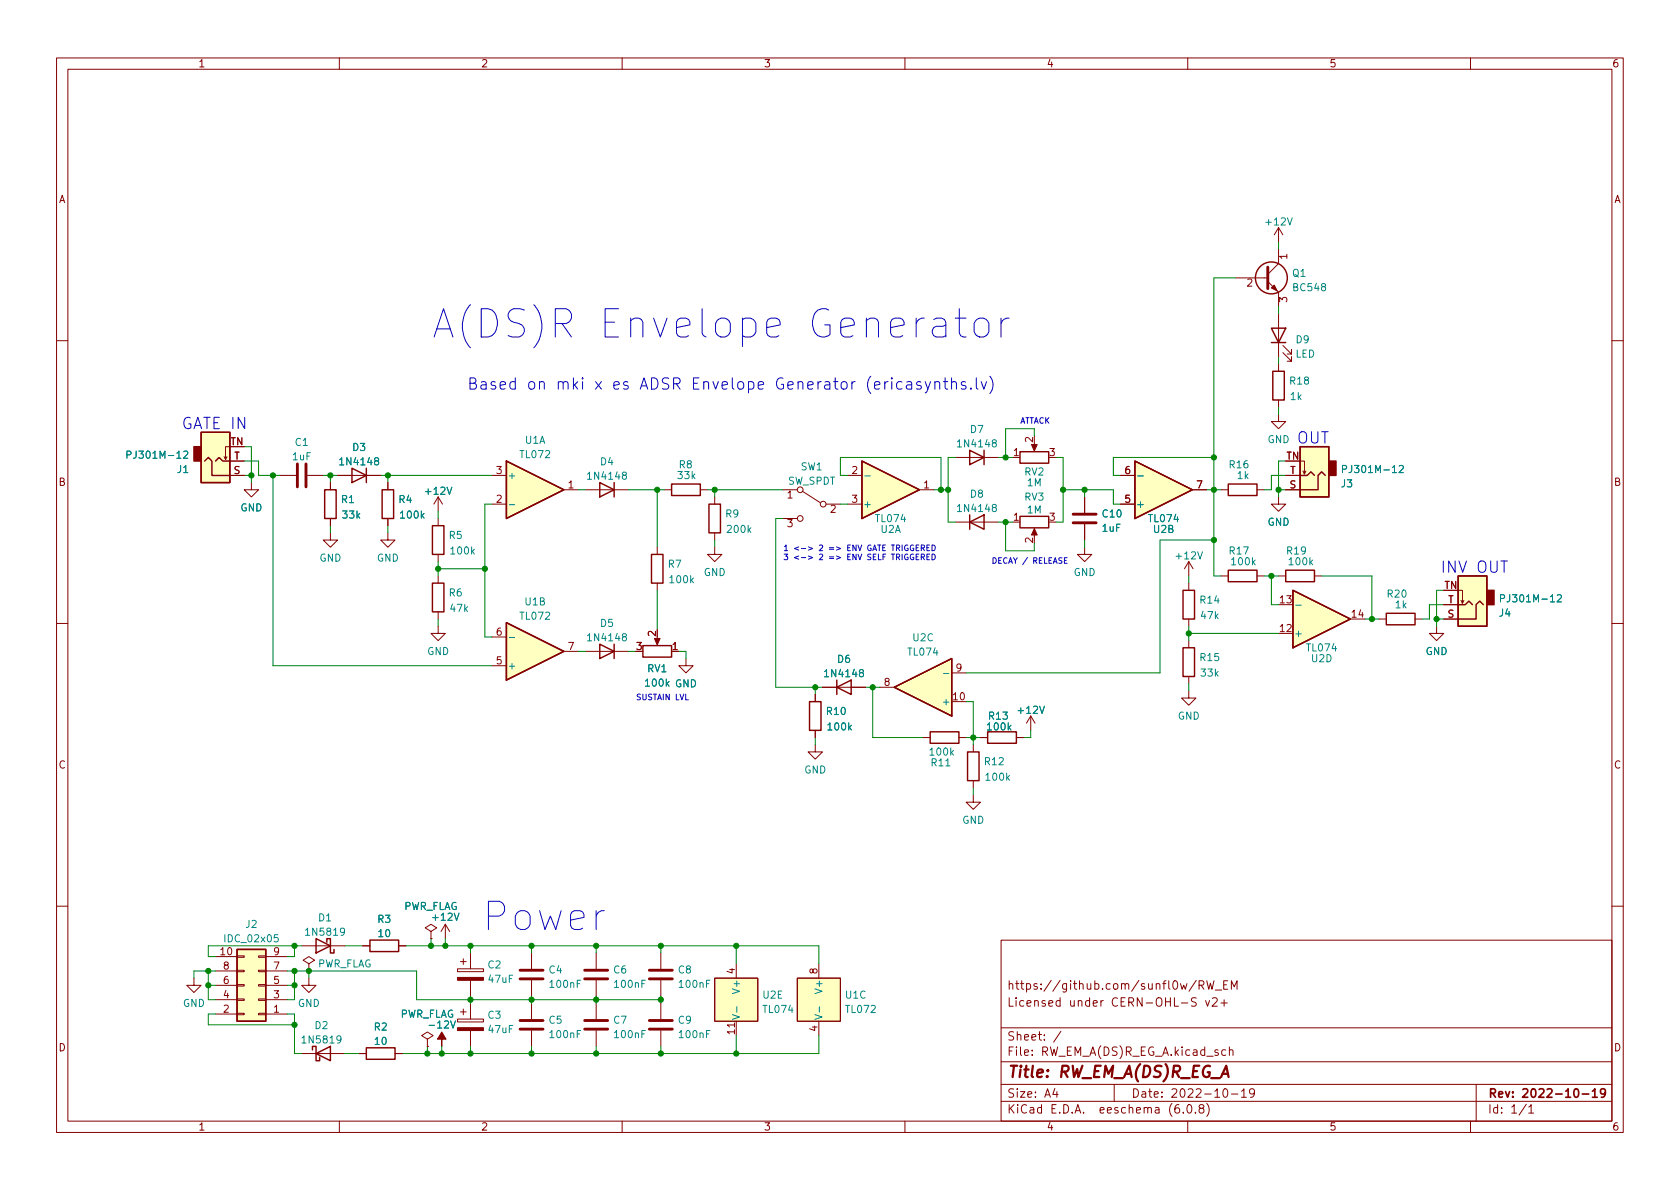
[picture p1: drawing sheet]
<svg xmlns="http://www.w3.org/2000/svg" width="297mm" height="210mm" viewBox="0 0 297 210" stroke-linecap="round" stroke-linejoin="round" font-family="sans-serif">
<g fill="none" stroke="#840000" stroke-width=".18">
<path d="M10 10.2h277v190.1h-277zM12 12.2h273v186.1h-273zM60 10.2v2M110 10.2v2M160 10.2v2M210 10.2v2M260 10.2v2M218.4 49.1h5.8M224.2 49.8l1.9 1.9v2.5M226.1 44.1v2.5l-1.9 1.9M226.1 40.3v2.5M226.1 55.5v7.6"/>
<path d="M226.1 40.3l-.8 1.2M226.1 40.3l.7 1.2M10 60.2h2M40.6 79h-.7v2.3l-.3-.5M182.9 78.4v1M226.1 73.3v1.2h1.2l-1.2 1.3-1.3-1.3h1.3M226.1 64.4v1.3M226.1 70.7v1.3M226.8 62.4l1.5 1.5v-.8v.8h-.7M226.8 61.1l1.5 1.5v-.8v.8h-.7M285 60.2h2M40.1 80.8l-.2 .5"/>
<path d="M40.6 84.1h2.6M40.6 81.5h2.6M44.4 85.3v1.3h1.3l-1.3 1.3-1.2-1.3h1.2M49.5 84.1h2.8M54.4 84.1h2.7M58.4 94.2v1.3h1.3l-1.3 1.3-1.3-1.3h1.3M58.4 85.3v1.3M58.4 91.7v1.3M59.7 84.1h7.6M68.6 94.2v1.3h1.2l-1.2 1.3-1.3-1.3h1.3M68.6 85.3v1.3M68.6 91.7v1.3"/>
<path d="M77.5 87.9v2.5M77.5 91.7v1.3M77.5 98v1.3M77.5 87.9l-.8 1.2M77.5 87.9l.7 1.2M87 84.1h2.5M87 89.1h2.5M99.7 86.6h2.5M103.5 86.6h7.6M116.2 96.8v1.2M117.5 86.6h1.2M123.8 86.6h1.3"/>
<path d="M126.4 96.8v1.2h1.2l-1.2 1.3-1.3-1.3h1.3M126.4 87.9v1.2M126.4 94.2v1.3M138.4 86.6h2.6M138.4 91.7h2.6M141.9 86.9l3.1 2M146 89.1h2.6M149.9 84.1h2.5M149.9 89.1h2.5M162.6 86.6h2.5M168.9 80.9h7.6M168.9 92.3h7.6"/>
<path d="M182.9 93.8v1.1M191.8 96.8v1.2h1.2l-1.2 1.3-1.3-1.3h1.3M191.8 87.9v2.8M191.8 92.7v2.8M198.1 84.1h2.6M198.1 89.1h2.6M210.2 99.3v2.5M210.2 99.3l-.8 1.3M210.2 99.3l.7 1.3M210.8 86.6h2.6M215.9 86.6h1.3M222.2 86.6h1.3"/>
<path d="M226.1 87.9v1.2h-1.3l1.3 1.3 1.2-1.3h-1.2M227.3 84.1h2.6M227.3 86.6h2.6M229.9 81.5h.7v2.3l.3-.5M230.4 83.3l.2 .5M10 110.2h2M77.5 110.7v1.3h1.2l-1.2 1.3-1.3-1.3h1.3M77.5 101.8v1.3M77.5 108.2v1.3M87 117.7h2.5M87 112.6h2.5M99.7 115.2h2.5"/>
<path d="M103.5 115.2h7.6M116.2 103.1v1.3M116.2 112.6v1.1M121.3 116.5v1.2h1.3l-1.3 1.3-1.3-1.3h1.3M168.3 119h2.5M210.2 103.1v1.3M210.2 109.5v1.2M210.2 113.3v1.2M210.2 119.6v1.3M215.9 101.8h1.3M222.2 101.8h1.3M226.1 101.8h1.2"/>
<path d="M232.4 101.8h1.3M243.8 109.5h1.3M250.2 109.5h1.3M254 110.7v1.3h-1.3l1.3 1.3 1.3-1.3h-1.3M255.3 109.5h2.5M255.3 106.9h2.5M257.8 104.4h.8v2.3l.2-.5M258.3 106.2l.3 .5M285 110.2h2M144.1 131.7v1.3h1.3l-1.3 1.2-1.2-1.2h1.2M144.1 122.8v1.3M144.1 129.2v1.2"/>
<path d="M145.4 121.5h7.6M155.6 121.5h2.5M163.2 130.4h1.3M169.5 130.4h1.3M172.1 131.7v1.3M172.1 138v1.3M173.4 130.4h1.2M179.7 130.4h1.3M182.2 126.6l-.7 1.3M182.2 126.6v2.6M182.2 126.6l.8 1.3M210.2 122.2v1.2h1.3l-1.3 1.3-1.3-1.3h1.3"/>
<path d="M172.1 140.6v1.3h1.3l-1.3 1.2-1.3-1.2h1.3M10 160.2h2M34.3 173v1.2h1.3l-1.3 1.3-1.3-1.3h1.3M38.1 179.3h3.8M38.1 169.2h3.8M38.1 176.8h3.8M38.1 174.2h3.8M38.1 171.7h3.8M41.9 169h1.3v.3h-1.3zM41.9 171.6h1.3v.2h-1.3zM41.9 174.1h1.3v.3h-1.3zM41.9 176.7h1.3v.2h-1.3z"/>
<path d="M41.9 179.2h1.3v.2h-1.3zM45.7 169h1.3v.3h-1.3zM45.7 171.6h1.3v.2h-1.3zM45.7 174.1h1.3v.3h-1.3zM45.7 176.7h1.3v.2h-1.3zM45.7 179.2h1.3v.2h-1.3zM47 179.3h3.8M47 169.2h3.8M47 176.8h3.8M47 174.2h3.8M47 171.7h3.8M53.3 167.3h7.7"/>
<path d="M54.6 170.4l1-.6-1-.6-1 .6 1 .6v1.3M54.6 171.7h.1M54.6 173v1.2h1.3l-1.3 1.3-1.3-1.3h1.3M64.1 167.3h1.3M70.5 167.3h1.3M76.2 164.7l1-.6-1-.7-1 .7 1 .6v1.3M76.2 166h.1M78.7 163.4l-.7 1.3M78.7 163.4v2.6M78.7 163.4l.8 1.3M80.9 171.3h4.6v.5h-4.6zM81.4 170h1"/>
<path d="M81.4 178.9h1M81.9 169.5v1.1M81.9 178.4v1M83.2 168.5v2.8M83.2 173.3v2.8M83.2 177.4v2.8M94 168.5v2.8M94 173.3v2.8M94 177.4v2.8M105.4 168.5v2.8M105.4 173.3v2.8M105.4 177.4v2.8"/>
<path d="M116.8 168.5v2.8M116.8 173.3v2.8M116.8 177.4v2.8M126.4 173h7.6v7.6h-7.6zM130.2 170.4v2.6M141 173h7.6v7.6h-7.6zM144.8 170.4v2.6M177 166.3h108v32h-108zM211.5 176.5l-.6-.1-.3 .3 .2 .4 .6 .3v.4l-.2 .1h-.6M211.5 173.4l-1.3 1.9M212 174.2l.7-.1 .2-.2-.1-.3-.2-.2h-.6v1.5M212.4 174.2l.5 .7"/>
<path d="M213.1 176.9l.4 1 .4-1M213.4 173.4l.3 1.5 .3-1 .3 1 .3-1.5M214.4 176.6l.5-.2 .2 .2 .1 .3-.9 1h.9M214.9 175.1h1.1M215.9 177.4h1.1M216.4 174.1h.5M216.4 176.8v1.1M217.1 173.4h-.7v1.5h.7M217.7 174.9v-1.5l.5 1.1 .5-1.1v1.5M285 160.2h2M53.3 186.3h7.7M60 198.3v2"/>
<path d="M63.5 186.3h1.3M69.8 186.3h1.3M75.6 183.8l1-.7-1-.6-1.1 .6 1.1 .7v1.2M75.6 185h.1M80.9 180.2h4.6v.5h-4.6zM83.2 182.2v2.8M94 182.2v2.8M105.4 182.2v2.8M110 198.3v2M116.8 182.2v2.8M130.2 180.6v2.5M144.8 180.6v2.5"/>
<path d="M160 198.3v2M177 194.8h108M177 191.8h108M177 187.8h108M177 181.8h108M186.5 192.5l-.4 1h1M186.9 193v1M187.6 182.4l-1.3 1.9M197 191.8v3M208.4 195.3a.59 .59 0 0 0-.7 .7v.5l.2 .3h.4l.2-.1 .1-.5-.2-.2-.4-.1-.3 .3M209.2 196.7v.1M210 198.3v2"/>
<path d="M210.1 195.4l.1-.1a.81 .81 0 0 1 .6 .7 .81 .81 0 0 1-.3 .8h-.1a.81 .81 0 0 1-.6-.6 .81 .81 0 0 1 .3-.8zM211.4 196.7v.1M212.3 196l-.3-.3 .1-.2 .2-.2 .4 .1 .2 .2-.1 .2-.7 .2-.1 .3 .1 .4 .2 .1h.3l.3-.3v-.2l-.3-.3M213.4 195.1a1.72 1.72 0 0 1 0 2.3M216.4 192.6l.2-.1a.81 .81 0 0 1 .6 .7 .81 .81 0 0 1-.3 .8h-.2a.81 .81 0 0 1-.6-.6 .81 .81 0 0 1 .3-.8zM216.7 185.7l-.4-.1-.3 .3v.4l.1 .3h.6M217.4 185.8l.2-.2 .3 .1 .1 .9M217.4 185.1v1.5M217.7 193.5h1.2M219.5 193l.4-.5v1.5M219.5 194h.9M221.8 193.2l-.3 .3-.4-.1-.2-.2 .2-.6 .4-.1 .2 .2a.99 .99 0 0 1-.3 1.3h-.3"/>
<path d="M260 198.3v2M261 191.8v6.5M269.9 195.3l-1.3 1.9M270.3 195.8l.4-.5v1.5M270.3 196.8h.9"/>
<circle cx="141.5" cy="91.7" r=".51"/>
<circle cx="141.5" cy="86.6" r=".51"/>
<circle cx="145.5" cy="89.1" r=".51"/>
</g>
<path d="M279.8 193.5h1.1M281.6 193l.4-.5v1.5M281.6 194h.8M283.8 193.2l-.2 .3h-.3l-.3-.3 .1-.6 .5-.1 .2 .2a.99 .99 0 0 1-.4 1.3h-.3" fill="none" stroke="#840000" stroke-width=".3"/>
<path d="M215.9 190.5l.9-2 .4 2" fill="none" stroke="#840000" stroke-width=".4"/>
<g fill="none" stroke="#840000" stroke-width=".51">
<path d="M224.2 47.2v3.8M52.6 82v4.1M54.1 82v4.1M189.7 90.9h4.1M189.7 92.5h4.1M91.9 173.1h4.1M91.9 171.6h4.1M103.4 173.1h4M103.4 171.6h4M114.8 173.1h4.1M114.8 171.6h4.1M91.9 182h4.1"/>
<path d="M91.9 180.5h4.1M103.4 182h4M103.4 180.5h4M114.8 182h4.1M114.8 180.5h4.1"/>
</g>
<g fill="none" stroke="#840000" stroke-width=".25">
<path d="M224.8 58h2.5l-1.2 2.6zM35.6 76.4h5v8.9h-5zM171.4 79.6l2.6 1.3-2.6 1.3zM174 79.6v2.6M180.3 79.9h5.1v2h-5.1zM224.8 60.6h2.5M225 65.7h2.1v5h-2.1zM229.9 79h5v8.9h-5zM36.2 81.5l.6-.6 .7 .6v2.6h3.1M38.1 81.5l.6-.6 .7 .6h1.2M57.4 86.6h2v5.1h-2zM62.2 82.8l2.6 1.3-2.6 1.2z"/>
<path d="M64.8 82.8v2.5M67.6 86.6h2v5.1h-2zM76.5 93h2v5h-2zM89.5 81.5l10.2 5.1-10.2 5.1zM106 85.3l2.6 1.3-2.6 1.3zM108.6 85.3v2.6M115.2 98h2v5.1h-2zM118.7 85.6h5.1v2h-5.1zM125.3 89.1h2.1v5.1h-2.1zM152.4 81.5l10.2 5.1-10.2 5.1zM171.4 92.3l2.6-1.2v2.5zM171.4 91.1v2.5"/>
<path d="M180.3 91.3h5.1v2h-5.1zM200.7 81.5l10.1 5.1-10.1 5.1zM217.2 85.6h5v2h-5zM229.9 84.1h1.2l.7-.7 .6 .7M234.3 84.1l-.6-.7-.7 .7v2.5h-3.1M76.5 103.1h2v5.1h-2zM89.5 110.1l10.2 5.1-10.2 5.1zM106 113.9l2.6 1.3-2.6 1.3zM108.6 113.9v2.6M113.7 114.2h5v2h-5zM209.2 114.5h2v5.1h-2zM209.2 104.4h2v5.1h-2z"/>
<path d="M217.2 100.8h5v2.1h-5zM227.3 100.8h5.1v2.1h-5.1zM228.6 104.4l10.2 5.1-10.2 5zM245.1 108.5h5.1v2h-5.1zM257.8 101.8h5.1v8.9h-5.1zM257.8 106.9h1.3l.6-.6 .6 .6M262.3 106.9l-.7-.6-.6 .6v2.6h-3.2M143.1 124.1h2.1v5.1h-2.1zM148 121.5l2.5-1.2v2.5zM148 120.3v2.5M158.1 121.5l10.2-5v10.1zM164.5 129.4h5v2h-5z"/>
<path d="M171.1 133h2v5h-2zM174.6 129.4h5.1v2h-5.1zM41.9 167.9h5.1v12.7h-5.1zM55.9 166l2.5 1.3-2.5 1.2zM57.8 166.6v-.6h.6v2.5h.7v-.6M65.4 166.2h5.1v2.1h-5.1zM55.2 185.7v-.7h.7v2.6h.6v-.7M55.9 186.3l2.5-1.3v2.6zM64.8 185.3h5v2h-5z"/>
<circle cx="224.8" cy="49.1" r="2.82"/>
</g>
<g fill="#ffffc2" stroke="#ffffc2" stroke-width=".18">
<path d="M35.6 76.4h5v8.9h-5z"/>
<path d="M141 173h7.6v7.6h-7.6z"/>
<path d="M126.4 173h7.6v7.6h-7.6z"/>
<path d="M89.5 81.5l10.2 5.1-10.2 5.1z"/>
<path d="M152.4 81.5l10.2 5.1-10.2 5.1z"/>
<path d="M229.9 79h5v8.9h-5z"/>
<path d="M257.8 101.8h5.1v8.9h-5.1z"/>
<path d="M228.6 104.4l10.2 5.1-10.2 5z"/>
<path d="M200.7 81.5l10.1 5.1-10.1 5.1z"/>
<path d="M158.1 121.5l10.2-5v10.1z"/>
<path d="M89.5 110.1l10.2 5.1-10.2 5.1z"/>
<path d="M41.9 167.9h5.1v12.7h-5.1z"/>
</g>
<g fill="#840000" stroke="#840000" stroke-width=".25">
<path d="M34.3 79h1.3v2.5h-1.3z"/>
<path d="M234.9 81.5h1.3v2.6h-1.3z"/>
<path d="M262.9 104.4h1.3v2.5h-1.3z"/>
</g>
<g fill="none" stroke="#008484" stroke-width=".18">
<path d="M32.5 79.9l.5-.1 .2 .3-.8 .9h.8M22.4 80.4h.6l.2-.2-.1-.3-.7-.1v1.2M90 89.2h1M152.9 84.2h1M201.2 84.2h.9M237.4 83l.6-.1 .1-.2-.1-.3-.6-.1v1.3M247.4 82.4l.5-.1 .2 .4-.8 .9h.8M90 112.7h1M166.8 119.1h1M229.1 107h1M265.3 105.8h.6l.1-.2v-.3l-.7-.1v1.2M275.3 105.3l.5-.1 .3 .3-.8 .9h.8"/>
<path d="M129.5 179.4l1.2 .4-1.2 .5M130.3 178v1M144.1 179.4l1.3 .4-1.3 .5M144.9 178v1"/>
</g>
<g fill="#840000" stroke="#840000" stroke-width=".18">
<path d="M78.1 182.5l.8 1.3h-.8v1.2v-1.2h-.8z"/>
<path d="M80.9 172.8h4.6v.5h-4.6z"/>
<path d="M80.9 181.7h4.6v.5h-4.6z"/>
<path d="M115.7 112.9h1l-.5 1.1z"/>
<path d="M182.9 93.5l.5 1.1h-1z"/>
<path d="M182.4 78.6h1l-.5 1.2z"/>
<path d="M224.8 50.9l.5-.5 .5 1z"/>
</g>
<g fill="none" stroke="#0000c2" stroke-width=".18">
<path d="M165.1 56.5l.5-.2h.9l.5 .2 .2 .5v2.6M167.2 57.5l-.4 .2h-1.2a.98 .98 0 0 0-.8 .9 .98 .98 0 0 0 .8 1h1.2l.4-.2M168.9 56.3h1.9M169.6 54.6v4.3l.2 .5 .5 .2h.5M172.5 56.7a1.36 1.36 0 0 1 1.3-.5 1.36 1.36 0 0 1 1 1v1.4a1.36 1.36 0 0 1-1.3 1 1.36 1.36 0 0 1-1.3-1v-1.4zM177 56.3v3.3M178.4 56.3a1.28 1.28 0 0 0-1.4 .9M160.3 67.6l.2-.1 .6 .1 .1 1.2M161.2 68l-.7 .1a.39 .39 0 0 0-.3 .3 .39 .39 0 0 0 .3 .4l.7-.1M162.8 67.6l-.5-.1-.2 .3 .1 .3 .6 .1 .1 .2-.1 .3-.2 .1-.5-.1M163.6 67.5l.5 1.3M164.5 67.5l-.6 1.8-.3 .2"/>
<path d="M165.3 67.7a.5 .5 0 0 1 .9 .1v1M165.3 67.5v1.3M166.8 67.5h.8M167.1 66.8v1.7l.1 .2 .4 .1M168.2 67.7a.5 .5 0 0 1 .9 .1v1M168.2 66.8v2M170.7 67.6l-.5-.1-.2 .3 .1 .3 .6 .1 .1 .2-.1 .3-.2 .1-.5-.1M171.7 68.6l.1 .1-.1 .1-.1-.1 .1-.1v.2M172.6 66.8v1.7l.3 .3M173.5 67.5l.5 1.3 .4-1.3M175 66.5a2.29 2.29 0 0 1 0 3.1M161.5 96.4a.45 .45 0 0 0-.6 .5 .45 .45 0 0 0 .7 .4v-.4h-.2"/>
<path d="M161.5 98a.45 .45 0 0 0-.6 .5 .45 .45 0 0 0 .7 .4v-.3h-.2M162 96.9h.3M162 98.5h.3M162.5 96.4h-.5v1h.5M162.5 98h-.5v1h.5M162.9 96.9h.5v-.4l-.5-.1v1M162.9 98.5h.5v-.4l-.5-.1v1M163.1 96.9l.4 .5M163.1 98.5l.4 .5M163.9 96.9h.3M163.9 98.5h.3M164.4 96.4h-.5v1h.5"/>
<path d="M164.4 98h-.5v1h.5M164.8 96.4a.51 .51 0 0 1 .6 .5 .51 .51 0 0 1-.6 .5zM164.8 98a.51 .51 0 0 1 .6 .5 .51 .51 0 0 1-.6 .5zM188.2 99.1h.3M188.7 98.6h-.5v1h.5"/>
</g>
<g fill="none" stroke="#008400" stroke-width=".18">
<path d="M218.4 49.1h-3.8v52.7h1.3M226.1 42.8v1.3M226.1 54.2v1.3M43.2 79h1.2v6.3M182.9 77.1v-1.3h-5.1v5.1M226.1 63.1v1.3M226.1 72v1.3M43.2 84.1h1.2M43.2 81.5h2.5v2.6h3.8M48.3 84.1v33.6h38.7M57.1 84.1h2.6M58.4 84.1v1.2"/>
<path d="M58.4 93v1.2M67.3 84.1h19.7M68.6 84.1v1.2M68.6 93v1.2M77.5 90.4v1.3M77.5 99.3v2.5M87 89.1h-1.3v23.5h1.3M102.2 86.6h1.3M111.1 86.6h6.4M116.2 86.6v10.2M125.1 86.6h13.3M126.4 86.6v1.3"/>
<path d="M126.4 95.5v1.3M138.4 91.7h-1.2v29.8h8.2M148.6 89.1h1.3M149.9 84.1h-1.3v-3.2h17.8v5.7M165.1 86.6h2.5M168.9 80.9h-1.3v11.4h1.3M176.5 80.9h2.6M176.5 92.3h2.6M177.8 92.3v5.1h5.1v-1.3M186.7 80.9h1.3v11.4h-1.3M188 86.6h8.8v2.5h1.3M191.8 86.6v1.3"/>
<path d="M191.8 95.5v1.3M213.4 86.6h2.5M214.6 80.9h-17.8v3.2h1.3M214.6 95.5h-9.5v23.5h-34.3M226.1 86.6h1.2M227.3 81.5h-1.2v6.4M227.3 84.1h-2.5v2.5h-1.3M77.5 109.5v1.2M77.5 100.6h8.2M102.2 115.2h1.3M111.1 115.2h1.3M116.2 104.4v7"/>
<path d="M120 115.2h1.3v1.3M210.2 101.8v1.3M210.2 110.7v2.6M210.2 112h15.9M223.5 101.8h2.6M224.8 101.8v5.1h1.3M233.7 101.8h8.9v7.7M241.3 109.5h2.5M254 109.5h1.3M255.3 106.9h-2.6v2.6h-1.2M255.3 104.4h-1.3v6.3M144.1 121.5v1.3"/>
<path d="M144.1 130.4v1.3M153 121.5h2.6M154.3 121.5v8.9h8.9M170.8 124.1h1.3v7.6M170.8 130.4h2.6M172.1 139.3v1.3M182.2 129.2v1.2h-1.2M210.2 120.9v1.3M36.8 171.7v5.1h1.3M36.8 174.2h1.3M38.1 171.7h-3.8v1.3M38.1 179.3h-1.3v1.9h15.3"/>
<path d="M50.8 179.3h1.3v7h1.2M50.8 171.7h22.9v5.1h43.1M50.8 174.2h1.3M52.1 167.3v1.9h-1.3M52.1 171.7v5.1h-1.3M53.3 167.3h-16.5v1.9h1.3M54.6 171.7v1.3M61 167.3h3.1M71.8 167.3h73v3.1M76.2 166v1.3M78.7 166v1.3M83.2 167.3v1.2"/>
<path d="M83.2 176.1v1.3M94 167.3v1.2M94 176.1v1.3M105.4 167.3v1.2M105.4 176.1v1.3M116.8 167.3v1.2M116.8 176.1v1.3M130.2 167.3v3.1M61 186.3h2.5M75.6 185v1.3M78.1 185v1.3M83.2 185v1.3"/>
<path d="M94 185v1.3M105.4 185v1.3M116.8 185v1.3M130.2 183.1v3.2M144.8 183.1v3.2h-73.7"/>
</g>
<g fill="#008400" stroke="#008400" stroke-width=".18">
<circle cx="52.1" cy="181.2" r=".46"/>
<circle cx="36.8" cy="171.7" r=".46"/>
<circle cx="36.8" cy="174.2" r=".46"/>
<circle cx="52.1" cy="171.7" r=".46"/>
<circle cx="52.1" cy="174.2" r=".46"/>
<circle cx="52.1" cy="167.3" r=".46"/>
<circle cx="54.6" cy="171.7" r=".46"/>
<circle cx="116.2" cy="86.6" r=".46"/>
<circle cx="126.4" cy="86.6" r=".46"/>
<circle cx="144.1" cy="121.5" r=".46"/>
<circle cx="83.2" cy="186.3" r=".46"/>
<circle cx="83.2" cy="167.3" r=".46"/>
<circle cx="83.2" cy="176.8" r=".46"/>
<circle cx="78.1" cy="186.3" r=".46"/>
<circle cx="75.6" cy="186.3" r=".46"/>
<circle cx="78.7" cy="167.3" r=".46"/>
<circle cx="76.2" cy="167.3" r=".46"/>
<circle cx="94" cy="167.3" r=".46"/>
<circle cx="105.4" cy="167.3" r=".46"/>
<circle cx="94" cy="176.8" r=".46"/>
<circle cx="94" cy="186.3" r=".46"/>
<circle cx="105.4" cy="176.8" r=".46"/>
<circle cx="105.4" cy="186.3" r=".46"/>
<circle cx="116.8" cy="186.3" r=".46"/>
<circle cx="116.8" cy="176.8" r=".46"/>
<circle cx="130.2" cy="167.3" r=".46"/>
<circle cx="130.2" cy="186.3" r=".46"/>
<circle cx="116.8" cy="167.3" r=".46"/>
<circle cx="68.6" cy="84.1" r=".46"/>
<circle cx="58.4" cy="84.1" r=".46"/>
<circle cx="48.3" cy="84.1" r=".46"/>
<circle cx="44.4" cy="84.1" r=".46"/>
<circle cx="85.7" cy="100.6" r=".46"/>
<circle cx="77.5" cy="100.6" r=".46"/>
<circle cx="172.1" cy="130.4" r=".46"/>
<circle cx="177.8" cy="92.3" r=".46"/>
<circle cx="154.3" cy="121.5" r=".46"/>
<circle cx="214.6" cy="95.5" r=".46"/>
<circle cx="214.6" cy="80.9" r=".46"/>
<circle cx="226.1" cy="86.6" r=".46"/>
<circle cx="214.6" cy="86.6" r=".46"/>
<circle cx="242.6" cy="109.5" r=".46"/>
<circle cx="224.8" cy="101.8" r=".46"/>
<circle cx="210.2" cy="112" r=".46"/>
<circle cx="254" cy="109.5" r=".46"/>
<circle cx="191.8" cy="86.6" r=".46"/>
<circle cx="188" cy="86.6" r=".46"/>
<circle cx="167.6" cy="86.6" r=".46"/>
<circle cx="177.8" cy="80.9" r=".46"/>
<circle cx="166.4" cy="86.6" r=".46"/>
</g>
<g font-size="7" fill="#0000c2">
<text x="76.2" y="59.8">A(DS)R Envelope Generator</text>
<text x="85.1" y="164.6">Power</text>
</g>
<g font-size="2.8" fill="#0000c2">
<text x="82.5" y="68.9">Based on mki x es ADSR Envelope Generator (ericasynths.lv)</text>
<text x="32.5" y="75.9">GATE IN</text>
<text x="229.2" y="78.4">OUT</text>
<text x="254.6" y="101.3">INV OUT</text>
</g>
<text font-size="2.8" fill="#840000" x="178" y="190.6">Title: RW_EM_A(DS)R_EG_A</text>
<g font-size="2.1" fill="#840000">
<text x="178" y="178">Licensed under CERN-OHL-S v2+</text>
<text x="178" y="175">https://github.com/sunfl0w/RW_EM</text>
<text x="178" y="184">Sheet: /</text>
<text x="178" y="186.7">File: RW_EM_A(DS)R_EG_A.kicad_sch</text>
<text x="178" y="196.9">KiCad E.D.A. eeschema (6.0.8)</text>
<text x="178" y="194.1">Size: A4</text>
<text x="200" y="194.1">Date: 2022-10-19</text>
<text x="263" y="194.1">Rev: 2022-10-19</text>
<text x="263" y="196.9">Id: 1/1</text>
</g>
<g font-size="1.8" fill="#840000">
<text x="35" y="11.9">1</text>
<text x="85" y="11.9">2</text>
<text x="135" y="11.9">3</text>
<text x="185" y="11.9">4</text>
<text x="235" y="11.9">5</text>
<text x="285" y="11.9">6</text>
<text x="10.3" y="35.9">A</text>
<text x="285.3" y="35.9">A</text>
<text x="227.6" y="45.8" transform="rotate(-90 227.6 45.8)">1</text>
<text x="220.5" y="50.7">2</text>
<text x="227.6" y="53.4" transform="rotate(-90 227.6 53.4)">3</text>
<text x="40.7" y="78.7">TN</text>
<text x="41.3" y="83.8">S</text>
<text x="41.4" y="81.3">T</text>
<text x="87.8" y="83.8">3</text>
<text x="150.6" y="83.8">2</text>
<text x="179.2" y="80.6">1</text>
<text x="182.6" y="78.2" transform="rotate(-90 182.6 78.2)">2</text>
<text x="185.6" y="80.6">3</text>
<text x="198.9" y="83.8">6</text>
<text x="227.4" y="81.3">TN</text>
<text x="228.1" y="83.8">T</text>
<text x="10.3" y="85.9">B</text>
<text x="87.8" y="88.9">2</text>
<text x="100.5" y="86.4">1</text>
<text x="139.2" y="88.1">1</text>
<text x="150.6" y="88.9">3</text>
<text x="163.3" y="86.4">1</text>
<text x="198.9" y="88.9">5</text>
<text x="211.6" y="86.4">7</text>
<text x="228" y="86.4">S</text>
<text x="285.3" y="85.9">B</text>
<text x="139.2" y="93.2">3</text>
<text x="146.8" y="90.7">2</text>
<text x="179.2" y="92.1">1</text>
<text x="182.6" y="96" transform="rotate(-90 182.6 96)">2</text>
<text x="185.6" y="92.1">3</text>
<text x="226.3" y="106.7">13</text>
<text x="255.4" y="104.1">TN</text>
<text x="256" y="106.7">T</text>
<text x="87.8" y="112.4">6</text>
<text x="116" y="112.5" transform="rotate(-90 116 112.5)">2</text>
<text x="226.3" y="111.8">12</text>
<text x="239" y="109.2">14</text>
<text x="256" y="109.2">S</text>
<text x="87.8" y="117.5">5</text>
<text x="100.5" y="114.9">7</text>
<text x="112.5" y="114.9">3</text>
<text x="118.9" y="114.9">1</text>
<text x="169.1" y="118.7">9</text>
<text x="156.4" y="121.3">8</text>
<text x="168.6" y="123.8">10</text>
<text x="10.3" y="135.9">C</text>
<text x="285.3" y="135.9">C</text>
<text x="39" y="168.9">10</text>
<text x="39.5" y="174">6</text>
<text x="39.5" y="171.4">8</text>
<text x="48.4" y="174">5</text>
<text x="48.4" y="171.4">7</text>
<text x="48.4" y="168.9">9</text>
<text x="129.9" y="172.2" transform="rotate(-90 129.9 172.2)">4</text>
<text x="144.5" y="172.2" transform="rotate(-90 144.5 172.2)">8</text>
<text x="39.5" y="179.1">2</text>
<text x="39.5" y="176.5">4</text>
<text x="48.4" y="179.1">1</text>
<text x="48.4" y="176.5">3</text>
<text x="10.3" y="185.9">D</text>
<text x="129.9" y="182.8" transform="rotate(-90 129.9 182.8)">11</text>
<text x="144.5" y="182.4" transform="rotate(-90 144.5 182.4)">4</text>
<text x="285.3" y="185.9">D</text>
<text x="35" y="199.9">1</text>
<text x="85" y="199.9">2</text>
<text x="135" y="199.9">3</text>
<text x="185" y="199.9">4</text>
<text x="235" y="199.9">5</text>
<text x="285" y="199.9">6</text>
</g>
<g font-size="1.8" fill="#008484">
<text x="224" y="39.9">+12V</text>
<text x="228.5" y="48.9">Q1</text>
<text x="228.8" y="51.5">BC548</text>
<text x="229" y="63.2">LED</text>
<text x="229.2" y="60.7">D9</text>
<text x="228.1" y="68">R18</text>
<text x="228.2" y="70.7">1k</text>
<text x="171.6" y="76.6">D7</text>
<text x="23.2" y="81.1">PJ301M-12</text>
<text x="31.4" y="83.6">J1</text>
<text x="51.8" y="81.4">1uF</text>
<text x="52.2" y="78.8">C1</text>
<text x="60.4" y="82.3">1N4148</text>
<text x="62.4" y="79.7">D3</text>
<text x="92.1" y="81">TL072</text>
<text x="92.8" y="78.5">U1A</text>
<text x="106.2" y="82.3">D4</text>
<text x="120.1" y="82.8">R8</text>
<text x="141.6" y="83.2">SW1</text>
<text x="169.6" y="79.1">1N4148</text>
<text x="217.4" y="82.8">R16</text>
<text x="224.1" y="78.4">GND</text>
<text x="238.1" y="83.6">PJ301M-12</text>
<text x="60.4" y="88.9">R1</text>
<text x="70.5" y="88.9">R4</text>
<text x="75.4" y="87.5">+12V</text>
<text x="89.7" y="84.7">+</text>
<text x="104.2" y="84.8">1N4148</text>
<text x="119.9" y="84.7">33k</text>
<text x="139.2" y="85.7">SW_SPDT</text>
<text x="152.5" y="89.8">+</text>
<text x="171.6" y="88">D8</text>
<text x="181.2" y="88.5">RV3</text>
<text x="181.2" y="84.1">RV2</text>
<text x="181.7" y="86">1M</text>
<text x="200.8" y="89.8">+</text>
<text x="218.8" y="84.7">1k</text>
<text x="237.2" y="86.2">J3</text>
<text x="42.5" y="90.4">GND</text>
<text x="60.7" y="91.7">33k</text>
<text x="70.9" y="91.7">100k</text>
<text x="79.4" y="95.3">R5</text>
<text x="128.3" y="91.5">R9</text>
<text x="128.7" y="94.2">200k</text>
<text x="154.9" y="92.3">TL074</text>
<text x="155.7" y="94.2">U2A</text>
<text x="169.6" y="90.5">1N4148</text>
<text x="181.7" y="90.8">1M</text>
<text x="194.9" y="94">1uF</text>
<text x="195" y="91.5">C10</text>
<text x="203.2" y="92.3">TL074</text>
<text x="204" y="94.2">U2B</text>
<text x="224.1" y="93">GND</text>
<text x="56.5" y="99.3">GND</text>
<text x="66.6" y="99.3">GND</text>
<text x="79.8" y="98">100k</text>
<text x="118.2" y="100.4">R7</text>
<text x="124.4" y="101.8">GND</text>
<text x="189.8" y="101.8">GND</text>
<text x="208.1" y="98.9">+12V</text>
<text x="217.4" y="98">R17</text>
<text x="217.9" y="99.9">100k</text>
<text x="227.6" y="98">R19</text>
<text x="228" y="99.9">100k</text>
<text x="79.4" y="105.5">R6</text>
<text x="92.8" y="107">U1B</text>
<text x="118.6" y="103.1">100k</text>
<text x="212.3" y="106.7">R14</text>
<text x="245.4" y="105.7">R20</text>
<text x="246.7" y="107.6">1k</text>
<text x="266.1" y="106.5">PJ301M-12</text>
<text x="79.7" y="108.2">47k</text>
<text x="92.1" y="109.6">TL072</text>
<text x="104.2" y="113.4">1N4148</text>
<text x="106.2" y="110.8">D5</text>
<text x="161.4" y="113.4">U2C</text>
<text x="212.4" y="109.5">47k</text>
<text x="228.7" y="112.6">+</text>
<text x="265.1" y="109">J4</text>
<text x="75.5" y="115.8">GND</text>
<text x="89.7" y="118.4">+</text>
<text x="114.5" y="118.9">RV1</text>
<text x="146.1" y="119.7">1N4148</text>
<text x="148.1" y="117.2">D6</text>
<text x="160.6" y="115.9">TL074</text>
<text x="212.3" y="116.9">R15</text>
<text x="212.4" y="119.6">33k</text>
<text x="231.1" y="115.2">TL074</text>
<text x="231.9" y="117.1">U2D</text>
<text x="252" y="115.8">GND</text>
<text x="114.2" y="121.4">100k</text>
<text x="119.3" y="121.5">GND</text>
<text x="167.1" y="124.7">+</text>
<text x="146.2" y="126.4">R10</text>
<text x="146.5" y="129.2">100k</text>
<text x="174.7" y="129.2">100k</text>
<text x="174.9" y="127.2">R13</text>
<text x="180.2" y="126.2">+12V</text>
<text x="208.2" y="127.2">GND</text>
<text x="142.2" y="136.8">GND</text>
<text x="164.5" y="133.6">100k</text>
<text x="164.7" y="135.5">R11</text>
<text x="174.2" y="135.3">R12</text>
<text x="174.4" y="138">100k</text>
<text x="170.1" y="145.7">GND</text>
<text x="71.2" y="160.9">PWR_FLAG</text>
<text x="40" y="166.6">IDC_02x05</text>
<text x="43.5" y="164.1">J2</text>
<text x="54.4" y="165.5">1N5819</text>
<text x="56.3" y="162.9">D1</text>
<text x="66.8" y="163.2">R3</text>
<text x="67" y="165.7">10</text>
<text x="76.7" y="162.8">+12V</text>
<text x="56" y="171.1">PWR_FLAG</text>
<text x="86.3" y="171.2">C2</text>
<text x="86.4" y="173.8">47uF</text>
<text x="97.1" y="172.1">C4</text>
<text x="108.5" y="172.1">C6</text>
<text x="119.9" y="172.1">C8</text>
<text x="32.3" y="178">GND</text>
<text x="52.6" y="178">GND</text>
<text x="70.6" y="180">PWR_FLAG</text>
<text x="97.4" y="174.7">100nF</text>
<text x="108.8" y="174.7">100nF</text>
<text x="120.2" y="174.7">100nF</text>
<text x="130.8" y="175.3" transform="rotate(-90 130.8 175.3)">V+</text>
<text x="134.9" y="176.6">U2E</text>
<text x="135" y="179.1">TL074</text>
<text x="145.4" y="175.3" transform="rotate(-90 145.4 175.3)">V+</text>
<text x="149.5" y="176.6">U1C</text>
<text x="149.6" y="179.1">TL072</text>
<text x="53.7" y="184.5">1N5819</text>
<text x="55.7" y="182">D2</text>
<text x="66.2" y="182.2">R2</text>
<text x="66.3" y="184.8">10</text>
<text x="76.2" y="181.9">-12V</text>
<text x="86.3" y="180.1">C3</text>
<text x="86.4" y="182.7">47uF</text>
<text x="97.1" y="181">C5</text>
<text x="97.4" y="183.6">100nF</text>
<text x="108.5" y="181">C7</text>
<text x="108.8" y="183.6">100nF</text>
<text x="119.9" y="181">C9</text>
<text x="120.2" y="183.6">100nF</text>
</g>
<g font-size="1.4" fill="#0000c2">
<text x="180.3" y="74.9">ATTACK</text>
<text x="138.4" y="97.4">1 &lt;-&gt; 2 =&gt; ENV GATE TRIGGERED</text>
<text x="138.4" y="99">3 &lt;-&gt; 2 =&gt; ENV SELF TRIGGERED</text>
<text x="175.3" y="99.7">DECAY / RELEASE</text>
<text x="112.4" y="123.8">SUSTAIN LVL</text>
</g>
</svg>
